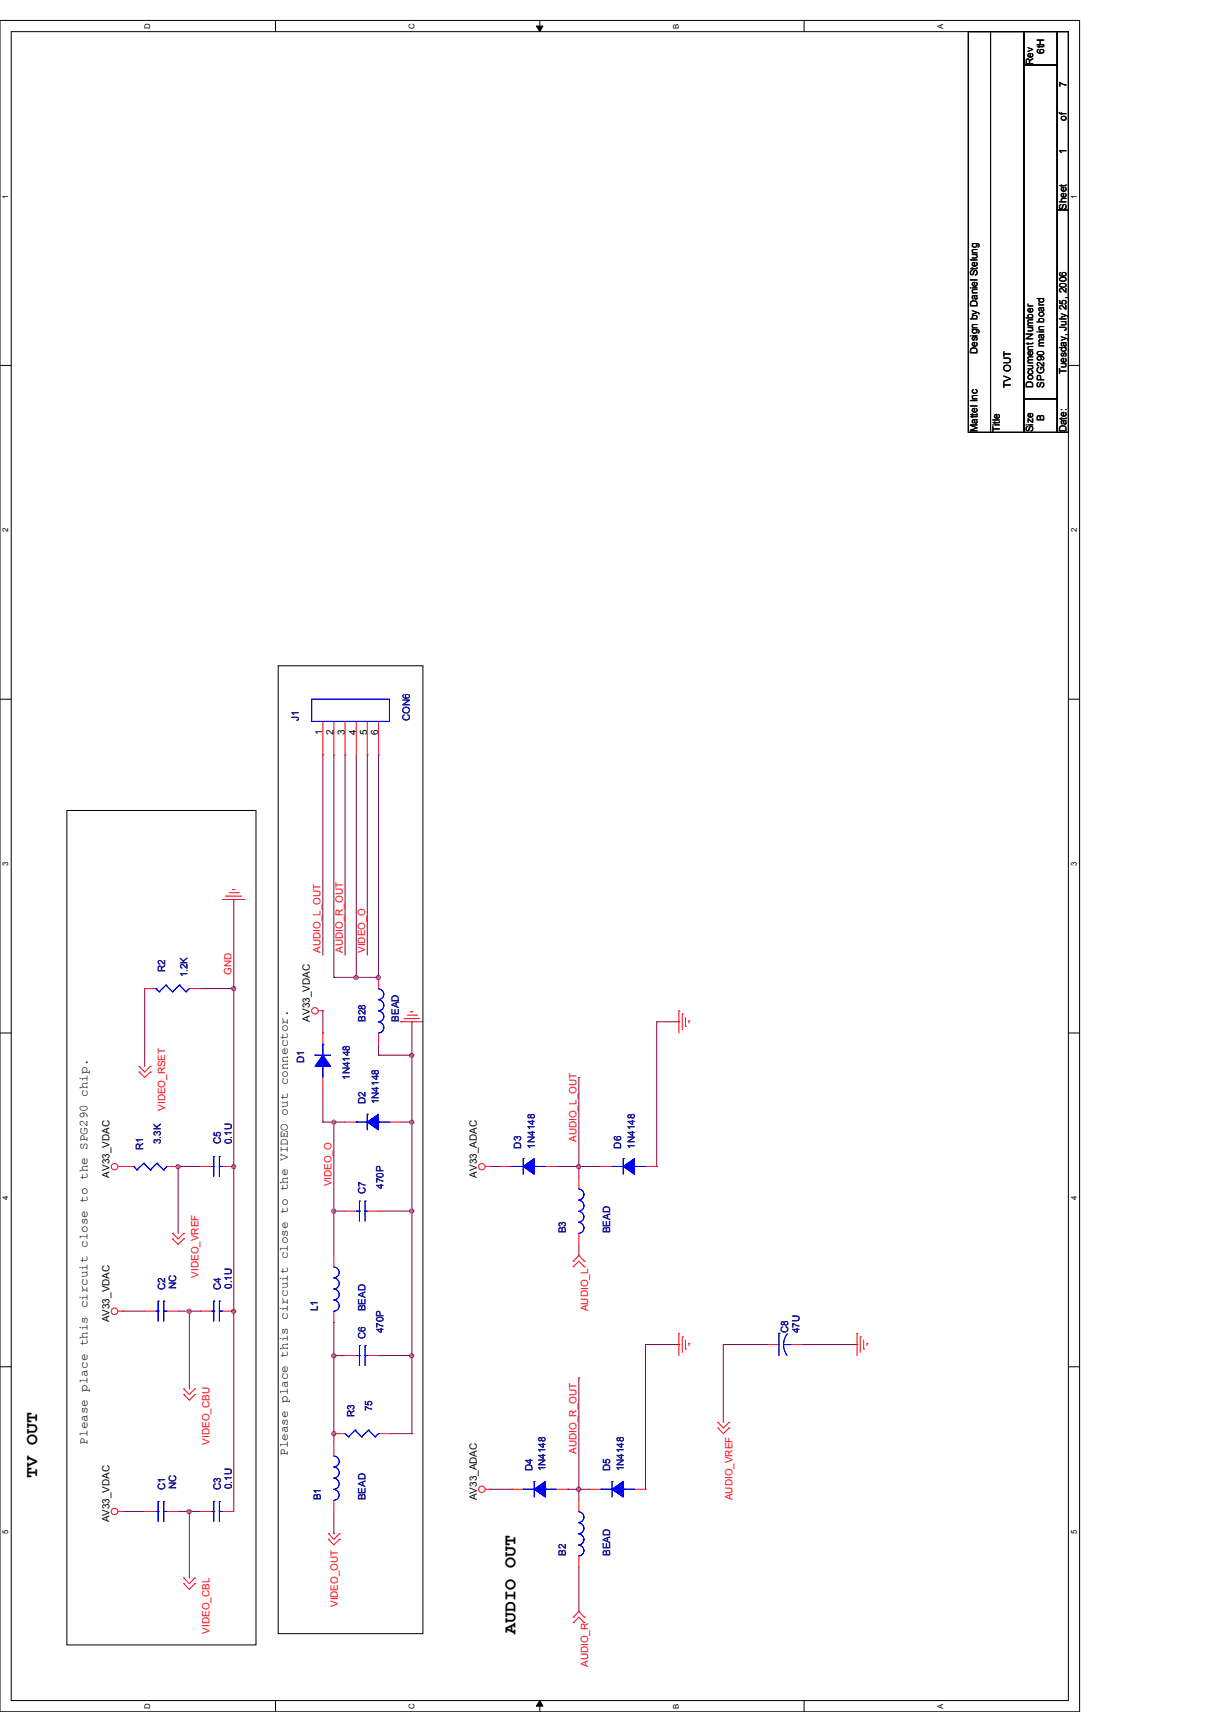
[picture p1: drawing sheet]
<svg xmlns="http://www.w3.org/2000/svg" width="210mm" height="297mm" viewBox="0 0 210 297" stroke-linecap="round" stroke-linejoin="round" font-family="sans-serif">
<path d="M0 3.5h187.3v293.5h-187.3zM1.9 5.5h183.4v289.6h-183.4z" fill="none" stroke="#000" stroke-width=".17"/>
<g fill="#fff">
<path d="M.2 265.3h1.5v.8h-1.5z"/>
<path d="M185.5 265.3h1.6v.8h-1.6z"/>
</g>
<path d="M0 237.1h1.9M185.3 237.1h2" fill="none" stroke="#000" stroke-width=".17"/>
<g fill="#fff">
<path d="M.2 207.4h1.5v.8h-1.5z"/>
<path d="M185.5 207.4h1.6v.8h-1.6z"/>
</g>
<path d="M0 179.2h1.9M185.3 179.2h2" fill="none" stroke="#000" stroke-width=".17"/>
<g fill="#fff">
<path d="M.2 149.5h1.5v.8h-1.5z"/>
<path d="M185.5 149.5h1.6v.8h-1.6z"/>
</g>
<path d="M0 121.3h1.9M185.3 121.3h2" fill="none" stroke="#000" stroke-width=".17"/>
<g fill="#fff">
<path d="M.2 91.6h1.5v.8h-1.5z"/>
<path d="M185.5 91.6h1.6v.8h-1.6z"/>
</g>
<path d="M0 63.4h1.9M185.3 63.4h2" fill="none" stroke="#000" stroke-width=".17"/>
<g fill="#fff">
<path d="M.2 33.7h1.5v.7h-1.5z"/>
<path d="M185.5 33.7h1.6v.7h-1.6z"/>
<path d="M24.8 295.5h1.6v1h-1.6z"/>
<path d="M24.8 4h1.6v1h-1.6z"/>
<path d="M70.7 295.5h1.5v1h-1.5z"/>
<path d="M70.7 4h1.5v1h-1.5z"/>
</g>
<path d="M47.8 3.5v2M47.8 295.1v1.9" fill="none" stroke="#000" stroke-width=".17"/>
<g fill="#fff">
<path d="M116.5 295.6h1.6v.9h-1.6z"/>
<path d="M116.5 4.1h1.6v.9h-1.6z"/>
</g>
<path d="M93 4.5h1.2l-.6 1zM93.6 3.5v2M93.6 295.1l.6 .9h-1.2zM93.6 295.1v1.9" fill="none" stroke="#000" stroke-width=".17"/>
<path d="M93 4.5h1.2l-.6 1zM93.6 295.1l.6 .9h-1.2z" fill="#000"/>
<g fill="#fff">
<path d="M162.4 295.6h1.5v.9h-1.5z"/>
<path d="M162.4 4.1h1.5v.9h-1.5z"/>
</g>
<path d="M139.5 3.5v2M139.5 295.1v1.9" fill="none" stroke="#000" stroke-width=".17"/>
<path d="M71.5 194.7h.1M71.5 194.7v15.4" fill="none" stroke="#800040" stroke-width=".17"/>
<circle cx="71.4" cy="194.7" r=".38" fill="#f0f"/>
<circle cx="71.4" cy="194.7" r=".38" fill="none" stroke="#f0f" stroke-width=".17"/>
<path d="M71.5 210.1h.1M71.5 210.1v25.1" fill="none" stroke="#800040" stroke-width=".17"/>
<circle cx="71.4" cy="210.1" r=".38" fill="#f0f"/>
<circle cx="71.4" cy="210.1" r=".38" fill="none" stroke="#f0f" stroke-width=".17"/>
<path d="M40.6 171.5h.1M40.6 171.5v30.9M57.9 194.7h.1M57.9 194.7v15.4" fill="none" stroke="#800040" stroke-width=".17"/>
<circle cx="40.5" cy="171.5" r=".37" fill="#f0f"/>
<circle cx="40.5" cy="171.5" r=".37" fill="none" stroke="#f0f" stroke-width=".17"/>
<path d="M34.8 171.5h.1M34.8 171.5h5.8M65.7 210.1h5.8M71.5 210.1h.1M57.9 229.4h.1M57.9 229.4v5.8M65.7 235.2h5.8M71.5 235.2h.1M71.5 235.2v13.5" fill="none" stroke="#800040" stroke-width=".17"/>
<circle cx="71.4" cy="235.2" r=".38" fill="#f0f"/>
<circle cx="71.4" cy="235.2" r=".38" fill="none" stroke="#f0f" stroke-width=".17"/>
<g fill="none" stroke="#800040" stroke-width=".17">
<path d="M40.6 156.1h.1M40.6 156.1v15.4M25.1 171.5h.1M25.1 171.5v13.5M30.9 202.4h.1M30.9 202.4v11.6M57.9 210.1h.1M57.9 210.1h2M21.3 227.5h.1M21.3 227.5h3.8M32.9 227.5h1.9M34.8 227.5h.1"/>
<path d="M57.9 235.2h.1M57.9 235.2h2M57.9 235.2v13.5M59.9 235.2h.1M21.3 262.2h.1M21.3 262.2h3.8"/>
</g>
<circle cx="57.9" cy="248.7" r=".38" fill="#f0f"/>
<circle cx="57.9" cy="248.7" r=".38" fill="none" stroke="#f0f" stroke-width=".17"/>
<circle cx="57.9" cy="235.2" r=".38" fill="#f0f"/>
<circle cx="57.9" cy="235.2" r=".38" fill="none" stroke="#f0f" stroke-width=".17"/>
<path d="M40.6 202.4h.1M40.6 202.4v25.1M32.9 227.5h.1M32.9 227.5v13.5M32.9 262.2h.1M32.9 262.2v11.6M32.9 262.2h1.9M34.8 262.2h.1" fill="none" stroke="#800040" stroke-width=".17"/>
<circle cx="40.5" cy="202.4" r=".37" fill="#f0f"/>
<circle cx="40.5" cy="202.4" r=".37" fill="none" stroke="#f0f" stroke-width=".17"/>
<path d="M30.9 202.4h3.9M34.8 202.4h.1M67.6 248.7h3.9M71.5 248.7h.1" fill="none" stroke="#800040" stroke-width=".17"/>
<circle cx="30.9" cy="202.4" r=".37" fill="#f0f"/>
<circle cx="30.9" cy="202.4" r=".37" fill="none" stroke="#f0f" stroke-width=".17"/>
<path d="M30.9 227.5h2M32.9 227.5h.1" fill="none" stroke="#800040" stroke-width=".17"/>
<circle cx="32.8" cy="227.5" r=".38" fill="#f0f"/>
<circle cx="32.8" cy="227.5" r=".38" fill="none" stroke="#f0f" stroke-width=".17"/>
<path d="M57.9 210.1h.1M57.9 210.1v7.7" fill="none" stroke="#800040" stroke-width=".17"/>
<circle cx="57.9" cy="210.1" r=".38" fill="#f0f"/>
<circle cx="57.9" cy="210.1" r=".38" fill="none" stroke="#f0f" stroke-width=".17"/>
<path d="M40.6 227.5h.1M40.6 227.5v34.7" fill="none" stroke="#800040" stroke-width=".17"/>
<circle cx="40.5" cy="227.5" r=".37" fill="#f0f"/>
<circle cx="40.5" cy="227.5" r=".37" fill="none" stroke="#f0f" stroke-width=".17"/>
<path d="M30.9 262.2h2M32.9 262.2h.1" fill="none" stroke="#800040" stroke-width=".17"/>
<circle cx="32.8" cy="262.3" r=".38" fill="#f0f"/>
<circle cx="32.8" cy="262.3" r=".38" fill="none" stroke="#f0f" stroke-width=".17"/>
<path d="M56 131h.1M56 131v34.7M59.9 131h.1M59.9 131v34.7M61.8 131v38.6M61.8 169.6h.1M125.5 233.3h.1M125.5 233.3h7.7M125.5 233.3v13.5M133.2 233.3h.1M139 233.3h9.7M148.7 233.3h.1" fill="none" stroke="#800040" stroke-width=".17"/>
<circle cx="61.8" cy="169.6" r=".38" fill="#f0f"/>
<circle cx="61.8" cy="169.6" r=".38" fill="none" stroke="#f0f" stroke-width=".17"/>
<path d="M63.7 131h.1M63.7 131v34.7M69.5 194.7h2M71.5 194.7h.1M71.5 183.1h.1M71.5 183.1v11.6" fill="none" stroke="#800040" stroke-width=".17"/>
<circle cx="71.4" cy="183.1" r=".38" fill="#f0f"/>
<circle cx="71.4" cy="183.1" r=".38" fill="none" stroke="#f0f" stroke-width=".17"/>
<path d="M113.9 177.3v25.1M57.9 194.7h.1M57.9 194.7h2M113.9 202.4h.1M100.4 258.4h.1M100.4 258.4h1.9" fill="none" stroke="#800040" stroke-width=".17"/>
<circle cx="100.4" cy="258.4" r=".38" fill="#f0f"/>
<circle cx="100.4" cy="258.4" r=".38" fill="none" stroke="#f0f" stroke-width=".17"/>
<path d="M56 194.7h.1M56 188.9v5.8M56 194.7h1.9M57.9 194.7h.1M112 233.3v25.1M112 258.4h.1" fill="none" stroke="#800040" stroke-width=".17"/>
<circle cx="57.9" cy="194.7" r=".38" fill="#f0f"/>
<circle cx="57.9" cy="194.7" r=".38" fill="none" stroke="#f0f" stroke-width=".17"/>
<g fill="none" stroke="#800040" stroke-width=".17">
<path d="M56 179.2h.1M56 175.4v3.8M113.9 177.3h3.9M117.8 177.3h.1M85 202.4h1.9M86.9 202.4h.1M96.5 202.4h.1M96.5 202.4h7.8M100.4 202.4h.1M112 233.3h5.8M117.8 233.3h.1M57.9 248.7h.1"/>
<path d="M57.9 248.7v1.9M85 258.4h3.8M88.8 258.4h.1M98.5 258.4h.1M98.5 258.4h1.9M100.4 258.4h.1M100.4 258.4v1.9M57.9 266.1h.1M57.9 262.2v3.9M100.4 279.6h.1M100.4 271.9v7.7"/>
</g>
<circle cx="100.4" cy="202.4" r=".38" fill="#f0f"/>
<circle cx="100.4" cy="202.4" r=".38" fill="none" stroke="#f0f" stroke-width=".17"/>
<g fill="none" stroke="#800040" stroke-width=".17">
<path d="M65.7 131h.1M65.7 131v38.6M71.5 177.3h.1M71.5 177.3v5.8M65.7 183.1h.1M65.7 181.2v1.9M65.7 183.1h5.8M71.5 183.1h.1M100.4 186.9h.1M100.4 186.9v17.4M100.4 217.8h.1M100.4 202.4h.1"/>
<path d="M100.4 215.9v1.9M100.4 239.1h.1M100.4 239.1v19.3"/>
</g>
<circle cx="65.6" cy="169.6" r=".37" fill="#f0f"/>
<circle cx="65.6" cy="169.6" r=".37" fill="none" stroke="#f0f" stroke-width=".17"/>
<path d="M57.9 131h.1M57.9 131v38.6M57.9 169.6h.1M57.9 169.6h7.8M61.8 169.6h.1" fill="none" stroke="#800040" stroke-width=".17"/>
<g fill="none" stroke="#f00" stroke-width=".17">
<path d="M38.6 156.1h.1M38.6 156.1h3.9M39.2 155.5h.1M39.2 155.5h2.7M39.8 154.9h1.5M40.3 154.3h.1M40.3 154.3h.5M41.3 154.9h.1M55.2 175.4h.8M56 175.4h.1M69.5 177.3h.1M69.5 177.3h3.9"/>
<path d="M70.1 176.7h.1M70.1 176.7h2.7M70.7 176.1h1.5M71.2 175.5h.1M71.2 175.5h.4M72.2 176.1h.1M117.8 175.4h.1M117.8 175.4v3.8M118.4 175.9h.1M118.4 175.9v2.7M118.9 178.1h.1M118.9 176.5v1.6"/>
<path d="M119.5 177.1h.1M119.5 177.1v.4M24.1 186h.1M24.1 185h.1M24.1 186l1 .9 1-.9M24.1 185l1 1 1-1M26.1 186h.1M26.1 185h.1M20.5 202.4h.8M21.3 202.4h.1M29.9 215h.1M29.9 214h.1"/>
<path d="M29.9 215l1 .9 1-.9M29.9 214l1 1 1-1M31.9 215h.1M31.9 214h.1M84.2 202.4h.8M85 202.4h.1M86.9 202.4h1.9M94.6 202.4h1.9M99.4 218.8h.1M99.4 219.8h.1M99.4 218.8l1-1 .9 1M99.4 219.8l1-1 .9 1"/>
<path d="M101.3 218.8h.1M101.3 219.8h.1M20.5 227.5h.8M21.3 227.5h.1M117.8 231.3h.1M117.8 231.3v3.9M118.4 231.9h.1M118.4 231.9v2.7M118.9 234.1h.1M118.9 232.5v1.6M119.5 233.1h.1M119.5 233.1v.4"/>
<path d="M148.7 231.3h.1M148.7 231.3v3.9M149.2 231.9h.1M149.2 231.9v2.7M149.8 234.1h.1M149.8 232.5v1.6M150.4 233.1h.1M150.4 233.1v.4M31.9 242h.1M31.9 241h.1M31.9 242l1 .9 .9-.9M31.9 241l1 1 .9-1"/>
<path d="M33.8 242h.1M33.8 241h.1M84.2 258.4h.8M85 258.4h.1M124.5 247.8h.1M124.5 246.8h.1M124.5 247.8l1 .9 .9-.9M124.5 246.8l1 1 .9-1M126.4 247.8h.1M126.4 246.8h.1M20.5 262.2h.8M21.3 262.2h.1"/>
<path d="M31.9 274.8h.1M31.9 273.8h.1M31.9 274.8l1 .9 .9-.9M31.9 273.8l1 1 .9-1M33.8 274.8h.1M33.8 273.8h.1M57 267.1h.1M57 266.1h.1M57 267.1l.9 .9 1-.9M57 266.1l.9 1 1-1M58.9 267.1h.1M58.9 266.1h.1"/>
<path d="M99.4 280.6h.1M99.4 281.5h.1M99.4 280.6l1-1 .9 1M99.4 281.5l1-.9 .9 .9M101.3 280.6h.1M101.3 281.5h.1"/>
<circle cx="54.6" cy="175.4" r=".56"/>
<circle cx="19.9" cy="202.4" r=".56"/>
<circle cx="83.6" cy="202.4" r=".56"/>
<circle cx="19.9" cy="227.5" r=".57"/>
<circle cx="83.6" cy="258.4" r=".56"/>
<circle cx="19.9" cy="262.3" r=".56"/>
</g>
<path d="M168 5.5h3.8v69.5h-3.8zM171.8 5.5h5.8v69.5h-5.8zM177.6 11.3h5.8v57.9h-5.8zM177.6 5.5h5.8v5.8h-5.8zM183.4 5.5h1.9v30.9h-1.9zM183.4 36.4h1.9v38.6h-1.9zM177.6 69.2h5.8v5.8h-5.8zM48.3 115.5h25.1v168h-25.1zM11.6 140.6h32.8v144.8h-32.8z" fill="none" stroke="#000" stroke-width=".17"/>
<path d="M88.8 202.4h.1M88.8 202.4h2M90.8 201h.1M90.8 201v2.7M92.7 202.4h.1M92.7 202.4h1.9" fill="none" stroke="#00f" stroke-width=".17"/>
<path d="M90.8 202.4l1.9-1.4v2.7z" fill-rule="evenodd" fill="#00f"/>
<path d="M88.8 202.4h.1M88.8 202.4h2M90.8 202.4l1.9-1.4v2.7zM90.8 201h.1M90.8 201v2.7M92.7 202.4h.1M92.7 202.4h1.9" fill="none" stroke="#00f" stroke-width=".17"/>
<path d="M90.8 202.4l1.9-1.4v2.7z" fill-rule="evenodd" fill="#00f"/>
<path d="M61.8 194.7h.1M61.8 194.7h1.9M63.7 193.3h.1M63.7 193.3v2.7M65.7 194.7h.1M65.7 194.7h1.9M90.8 202.4l1.9-1.4v2.7z" fill="none" stroke="#00f" stroke-width=".17"/>
<path d="M59.9 194.7h1.9M67.6 194.7h1.9" fill="none" stroke="#f00" stroke-width=".17"/>
<path d="M63.7 194.7l2-1.4v2.7z" fill-rule="evenodd" fill="#00f"/>
<path d="M61.8 194.7h.1M61.8 194.7h1.9M63.7 194.7l2-1.4v2.7zM63.7 193.3h.1M63.7 193.3v2.7M65.7 194.7h.1M65.7 194.7h1.9" fill="none" stroke="#00f" stroke-width=".17"/>
<path d="M63.7 194.7l2-1.4v2.7z" fill-rule="evenodd" fill="#00f"/>
<g fill="none" stroke="#00f" stroke-width=".17">
<path d="M65.7 177.3a.95 .95 0 0 1 .9 1 .95 .95 0 0 1-.9 .9M65.7 175.4a.93 .93 0 0 1 .9 .9 .93 .93 0 0 1-.9 1M65.7 173.5a.95 .95 0 0 1 .9 .9 .95 .95 0 0 1-.9 1M65.7 171.6a.93 .93 0 0 1 .9 .9 .93 .93 0 0 1-.9 .9M63.7 194.7l2-1.4v2.7zM100.4 212.1a.95 .95 0 0 1 .9 .9 .95 .95 0 0 1-.9 1M100.4 210.2a.93 .93 0 0 1 .9 .9 .93 .93 0 0 1-.9 .9M100.4 208.2a.95 .95 0 0 1 .9 1 .95 .95 0 0 1-.9 .9M100.4 206.3a.95 .95 0 0 1 .9 .9 .95 .95 0 0 1-.9 1M57.9 258.4a.93 .93 0 0 1 .9 1 .93 .93 0 0 1-.9 .9M57.9 256.5a.95 .95 0 0 1 .9 .9 .95 .95 0 0 1-.9 1M57.9 254.5a.95 .95 0 0 1 .9 1 .95 .95 0 0 1-.9 .9"/>
<path d="M57.9 252.6a.93 .93 0 0 1 .9 1 .93 .93 0 0 1-.9 .9M90.8 258.4h.1M90.8 258.4h1.9M92.7 257h.1M92.7 257v2.7M94.6 258.4h.1M94.6 258.4h1.9M27.1 262.2h.3M27.4 262.2h.1M27.4 260.5h.1M27.4 260.5v3.5M28.4 260.5h.1"/>
<path d="M28.4 262.2h.1M28.4 262.2h.6M28.4 260.5v3.5"/>
</g>
<path d="M65.7 169.6v1.9M65.7 179.2v2M100.4 204.3v1.9M100.4 214v1.9M57.9 250.6v2M88.8 258.4h2M96.5 258.4h2M25.1 262.2h2M29 262.2h1.9M57.9 260.3v1.9" fill="none" stroke="#f00" stroke-width=".17"/>
<path d="M92.7 258.4l1.9-1.4v2.7z" fill-rule="evenodd" fill="#00f"/>
<path d="M90.8 258.4h.1M90.8 258.4h1.9M92.7 258.4l1.9-1.4v2.7zM92.7 257h.1M92.7 257v2.7M94.6 258.4h.1M94.6 258.4h1.9" fill="none" stroke="#00f" stroke-width=".17"/>
<path d="M92.7 258.4l1.9-1.4v2.7z" fill-rule="evenodd" fill="#00f"/>
<g fill="none" stroke="#00f" stroke-width=".17">
<path d="M106.2 202.4h.1M106.2 202.4h1.9M108.1 201h.1M108.1 201v2.7M110.1 202.4h.1M110.1 202.4h1.9M92.7 258.4l1.9-1.4v2.7zM36.7 262.2h.4M37.1 262.2h.1M37.1 260.5h.1M37.1 260.5v3.5M38.1 260.5h.1"/>
<path d="M38.1 262.2h.1M38.1 262.2h.5M38.1 260.5v3.5M100.4 268.1a.93 .93 0 0 1 .9 .9 .93 .93 0 0 1-.9 .9M100.4 266.1a.95 .95 0 0 1 .9 1 .95 .95 0 0 1-.9 .9M100.4 264.2a.95 .95 0 0 1 .9 .9 .95 .95 0 0 1-.9 1M100.4 262.3a.93 .93 0 0 1 .9 .9 .93 .93 0 0 1-.9 .9"/>
</g>
<path d="M104.3 202.4h1.9M112 202.4h1.9M34.8 262.2h1.9M38.6 262.2h2M100.4 260.3v1.9M100.4 269.9v2" fill="none" stroke="#f00" stroke-width=".17"/>
<path d="M108.1 202.4l2-1.4v2.7z" fill-rule="evenodd" fill="#00f"/>
<path d="M106.2 202.4h.1M106.2 202.4h1.9M108.1 202.4l2-1.4v2.7zM108.1 201h.1M108.1 201v2.7M110.1 202.4h.1M110.1 202.4h1.9" fill="none" stroke="#00f" stroke-width=".17"/>
<path d="M108.1 202.4l2-1.4v2.7z" fill-rule="evenodd" fill="#00f"/>
<g fill="none" stroke="#00f" stroke-width=".17">
<path d="M57.9 219.8a.93 .93 0 0 1 .9 1 .93 .93 0 0 1-.9 .9M61.8 210.1h.6M62.4 208.4h.1M62.4 210.1h.1M62.4 208.4v3.5M63.3 210.1h.1M63.3 208.4h.1M63.3 208.4v3.5M63.3 210.1h.4M108.1 202.4l2-1.4v2.7zM27.1 227.5h.3M27.4 227.5h.1"/>
<path d="M27.4 225.8h.1M27.4 225.8v3.4M28.4 225.8h.1M28.4 227.5h.1M28.4 227.5h.6M28.4 225.8v3.4M36.7 227.5h.4M37.1 227.5h.1M37.1 225.8h.1M37.1 225.8v3.4M38.1 225.8h.1M38.1 227.5h.1"/>
<path d="M38.1 227.5h.5M38.1 225.8v3.4M57.9 225.6a.95 .95 0 0 1 .9 .9 .95 .95 0 0 1-.9 1M57.9 223.7a.93 .93 0 0 1 .9 .9 .93 .93 0 0 1-.9 .9M57.9 221.7a.95 .95 0 0 1 .9 1 .95 .95 0 0 1-.9 .9M61.8 235.2h.6M62.4 233.5h.1M62.4 235.2h.1M62.4 233.5v3.4M63.3 235.2h.1M63.3 233.5h.1M63.3 235.2h.4"/>
<path d="M63.3 233.5v3.4M135.1 231.3h.1M135.1 231.3v3.9M135.9 233.3l.1 .8 .5 1.1M135.9 233.3h1.2M136.6 231.4l-.4 .7-.3 1.2M137.1 233.3h.1M59.9 248.7l.6 .6M60.5 249.3h.1M61.6 248.1h.1M61.6 248.1l-1.1 1.2M61.6 248.1l1.1 1.2"/>
<path d="M62.7 249.3h.1M63.9 248.1h.1M63.9 248.1l-1.2 1.2M63.9 248.1l1.2 1.2M65.1 249.3h.1M65.7 248.7h.1M65.7 248.7l-.6 .6M104.3 258.4h.1M104.3 258.4h1.9M106.2 257h.1M106.2 257v2.7M108.1 258.4h.1"/>
<path d="M108.1 258.4h2"/>
</g>
<g fill="none" stroke="#f00" stroke-width=".17">
<path d="M57.9 217.8v2M59.9 210.1h1.9M63.7 210.1h2M25.1 227.5h2M29 227.5h1.9M34.8 227.5h1.9M38.6 227.5h2M57.9 227.5v1.9M59.9 235.2h1.9M63.7 235.2h2M133.2 233.3h1.9M137.1 233.3h1.9"/>
<path d="M57.9 248.7h2M65.7 248.7h1.9M102.3 258.4h2M110.1 258.4h1.9"/>
</g>
<path d="M106.2 258.4l1.9-1.4v2.7z" fill-rule="evenodd" fill="#00f"/>
<path d="M104.3 258.4h.1M104.3 258.4h1.9M106.2 258.4l1.9-1.4v2.7zM106.2 257h.1M106.2 257v2.7M108.1 258.4h.1M108.1 258.4h2" fill="none" stroke="#00f" stroke-width=".17"/>
<path d="M106.2 258.4l1.9-1.4v2.7z" fill-rule="evenodd" fill="#00f"/>
<path d="M54.7 183.1h.1M54.7 183.1h2.7M56 185h.1M56 181.2h.1M56 181.2v1.9M56 185v1.9M106.2 258.4l1.9-1.4v2.7z" fill="none" stroke="#00f" stroke-width=".17"/>
<path d="M56 179.2v2M56 186.9v2" fill="none" stroke="#f00" stroke-width=".17"/>
<path d="M56 183.1l1.4 1.9h-2.7z" fill-rule="evenodd" fill="#00f"/>
<path d="M54.7 183.1h.1M54.7 183.1h2.7M56 183.1l1.4 1.9h-2.7zM56 185h.1M56 181.2h.1M56 181.2v1.9M56 185v1.9" fill="none" stroke="#00f" stroke-width=".17"/>
<path d="M56 183.1l1.4 1.9h-2.7z" fill-rule="evenodd" fill="#00f"/>
<g fill="none" stroke="#00f" stroke-width=".17">
<path d="M54.1 121.3h13.5v3.9h-13.5zM27.1 171.5h.1M27.1 171.5l.5 .6M27.6 172.1h.1M28.8 170.9h.1M28.8 170.9l1.1 1.2M28.8 170.9l-1.2 1.2M29.9 172.1h.1M31.1 170.9h.1M31.1 170.9l1.2 1.2M31.1 170.9l-1.2 1.2M32.3 172.1h.1"/>
<path d="M32.9 171.5l-.6 .6M56 183.1l1.4 1.9h-2.7zM23.2 202.4h.1M23.2 202.4l.5 .6M23.7 203h.1M24.9 201.8h.1M24.9 201.8l1.2 1.2M24.9 201.8l-1.2 1.2M26.1 203h.1M27.2 201.8h.1M27.2 201.8l1.2 1.2M27.2 201.8l-1.1 1.2"/>
<path d="M28.4 203h.1M29 202.4l-.6 .6M36.7 202.4h.4M37.1 202.4h.1M37.1 200.6h.1M37.1 200.6v3.5M38.1 200.6h.1M38.1 202.4h.1M38.1 202.4h.5M38.1 200.6v3.5"/>
</g>
<path d="M56 125.2v5.8M57.9 125.2v5.8M59.9 125.2v5.8M61.8 125.2v5.8M63.7 125.2v5.8M65.7 125.2v5.8M25.1 171.5h2M32.9 171.5h1.9M21.3 202.4h1.9M29 202.4h1.9M34.8 202.4h1.9M38.6 202.4h2" fill="none" stroke="#f00" stroke-width=".17"/>
<circle cx="71.4" cy="194.7" r=".38" fill="#f0f"/>
<circle cx="71.4" cy="194.7" r=".38" fill="none" stroke="#f0f" stroke-width=".17"/>
<circle cx="71.4" cy="210.1" r=".38" fill="#f0f"/>
<circle cx="71.4" cy="210.1" r=".38" fill="none" stroke="#f0f" stroke-width=".17"/>
<circle cx="40.5" cy="171.5" r=".37" fill="#f0f"/>
<circle cx="40.5" cy="171.5" r=".37" fill="none" stroke="#f0f" stroke-width=".17"/>
<circle cx="71.4" cy="235.2" r=".38" fill="#f0f"/>
<circle cx="71.4" cy="235.2" r=".38" fill="none" stroke="#f0f" stroke-width=".17"/>
<circle cx="57.9" cy="248.7" r=".38" fill="#f0f"/>
<circle cx="57.9" cy="248.7" r=".38" fill="none" stroke="#f0f" stroke-width=".17"/>
<circle cx="57.9" cy="235.2" r=".38" fill="#f0f"/>
<circle cx="57.9" cy="235.2" r=".38" fill="none" stroke="#f0f" stroke-width=".17"/>
<circle cx="40.5" cy="202.4" r=".37" fill="#f0f"/>
<circle cx="40.5" cy="202.4" r=".37" fill="none" stroke="#f0f" stroke-width=".17"/>
<circle cx="30.9" cy="202.4" r=".37" fill="#f0f"/>
<circle cx="30.9" cy="202.4" r=".37" fill="none" stroke="#f0f" stroke-width=".17"/>
<circle cx="32.8" cy="227.5" r=".38" fill="#f0f"/>
<circle cx="32.8" cy="227.5" r=".38" fill="none" stroke="#f0f" stroke-width=".17"/>
<circle cx="57.9" cy="210.1" r=".38" fill="#f0f"/>
<circle cx="57.9" cy="210.1" r=".38" fill="none" stroke="#f0f" stroke-width=".17"/>
<circle cx="40.5" cy="227.5" r=".37" fill="#f0f"/>
<circle cx="40.5" cy="227.5" r=".37" fill="none" stroke="#f0f" stroke-width=".17"/>
<circle cx="32.8" cy="262.3" r=".38" fill="#f0f"/>
<circle cx="32.8" cy="262.3" r=".38" fill="none" stroke="#f0f" stroke-width=".17"/>
<circle cx="61.8" cy="169.6" r=".38" fill="#f0f"/>
<circle cx="61.8" cy="169.6" r=".38" fill="none" stroke="#f0f" stroke-width=".17"/>
<circle cx="71.4" cy="183.1" r=".38" fill="#f0f"/>
<circle cx="71.4" cy="183.1" r=".38" fill="none" stroke="#f0f" stroke-width=".17"/>
<circle cx="100.4" cy="258.4" r=".38" fill="#f0f"/>
<circle cx="100.4" cy="258.4" r=".38" fill="none" stroke="#f0f" stroke-width=".17"/>
<circle cx="57.9" cy="194.7" r=".38" fill="#f0f"/>
<circle cx="57.9" cy="194.7" r=".38" fill="none" stroke="#f0f" stroke-width=".17"/>
<circle cx="100.4" cy="202.4" r=".38" fill="#f0f"/>
<circle cx="100.4" cy="202.4" r=".38" fill="none" stroke="#f0f" stroke-width=".17"/>
<circle cx="65.6" cy="169.6" r=".37" fill="#f0f"/>
<circle cx="65.6" cy="169.6" r=".37" fill="none" stroke="#f0f" stroke-width=".17"/>
<g font-size="3">
<text x="6.4" y="256.4" transform="rotate(-90 6.4 256.4)">TV OUT</text>
<text x="89.4" y="283.5" transform="rotate(-90 89.4 283.5)">AUDIO OUT</text>
</g>
<g font-size="2.1">
<text x="15.2" y="250.6" transform="rotate(-90 15.2 250.6)">Please place this circuit close to the SPG290 chip.</text>
<text x="49.9" y="252.6" transform="rotate(-90 49.9 252.6)">Please place this circuit close to the VIDEO out connector.</text>
</g>
<g font-size="1.7">
<text x="179.2" y="11.3" transform="rotate(-90 179.2 11.3)">Rev</text>
<text x="181.1" y="9.3" transform="rotate(-90 181.1 9.3)">6tH</text>
<text x="185" y="15.1" transform="rotate(-90 185 15.1)">7</text>
<text x="185" y="20.9" transform="rotate(-90 185 20.9)">of</text>
<text x="185" y="26.7" transform="rotate(-90 185 26.7)">1</text>
<text x="185" y="36.4" transform="rotate(-90 185 36.4)">Sheet</text>
<text x="169.6" y="61.5" transform="rotate(-90 169.6 61.5)">Design by Daniel Stelung</text>
<text x="185" y="64.9" transform="rotate(-90 185 64.9)">Tuesday, July 25, 2006</text>
<text x="175.3" y="67.3" transform="rotate(-90 175.3 67.3)">TV OUT</text>
<text x="179.2" y="67.3" transform="rotate(-90 179.2 67.3)">Document Number</text>
<text x="181.1" y="67.3" transform="rotate(-90 181.1 67.3)">SPG290 main board</text>
<text x="169.6" y="75" transform="rotate(-90 169.6 75)">Mattel Inc</text>
<text x="173.4" y="75" transform="rotate(-90 173.4 75)">Title</text>
<text x="179.2" y="75" transform="rotate(-90 179.2 75)">Size</text>
<text x="181.1" y="73.1" transform="rotate(-90 181.1 73.1)">B</text>
<text x="185" y="75" transform="rotate(-90 185 75)">Date:</text>
<text x="56" y="127.5" transform="rotate(-90 56 127.5)">1</text>
<text x="57.9" y="127.5" transform="rotate(-90 57.9 127.5)">2</text>
<text x="59.8" y="127.5" transform="rotate(-90 59.8 127.5)">3</text>
<text x="61.8" y="127.5" transform="rotate(-90 61.8 127.5)">4</text>
<text x="63.7" y="127.5" transform="rotate(-90 63.7 127.5)">5</text>
<text x="65.6" y="127.5" transform="rotate(-90 65.6 127.5)">6</text>
<text x="53.8" y="177.3" transform="rotate(-90 53.8 177.3)">AV33_VDAC</text>
<text x="19" y="204.3" transform="rotate(-90 19 204.3)">AV33_VDAC</text>
<text x="82.7" y="204.3" transform="rotate(-90 82.7 204.3)">AV33_ADAC</text>
<text x="19" y="229.4" transform="rotate(-90 19 229.4)">AV33_VDAC</text>
<text x="82.7" y="260.3" transform="rotate(-90 82.7 260.3)">AV33_ADAC</text>
<text x="19" y="264.1" transform="rotate(-90 19 264.1)">AV33_VDAC</text>
</g>
<g font-size="1.7" fill="#000080">
<text x="51.8" y="125.2" transform="rotate(-90 51.8 125.2)">J1</text>
<text x="71.1" y="125.2" transform="rotate(-90 71.1 125.2)">CON6</text>
<text x="28.7" y="168.6" transform="rotate(-90 28.7 168.6)">R2</text>
<text x="32.5" y="169.6" transform="rotate(-90 32.5 169.6)">1.2K</text>
<text x="63.4" y="177.3" transform="rotate(-90 63.4 177.3)">B28</text>
<text x="69.2" y="177.3" transform="rotate(-90 69.2 177.3)">BEAD</text>
<text x="52.8" y="184.4" transform="rotate(-90 52.8 184.4)">D1</text>
<text x="60.7" y="187.4" transform="rotate(-90 60.7 187.4)">1N4148</text>
<text x="63.4" y="191.6" transform="rotate(-90 63.4 191.6)">D2</text>
<text x="65.7" y="191.6" transform="rotate(-90 65.7 191.6)">1N4148</text>
<text x="24.8" y="199.5" transform="rotate(-90 24.8 199.5)">R1</text>
<text x="27.9" y="198.5" transform="rotate(-90 27.9 198.5)">3.3K</text>
<text x="38.3" y="198.5" transform="rotate(-90 38.3 198.5)">C5</text>
<text x="40.2" y="198.5" transform="rotate(-90 40.2 198.5)">0.1U</text>
<text x="90.4" y="199.3" transform="rotate(-90 90.4 199.3)">D3</text>
<text x="92.8" y="199.3" transform="rotate(-90 92.8 199.3)">1N4148</text>
<text x="107.8" y="199.3" transform="rotate(-90 107.8 199.3)">D6</text>
<text x="110.1" y="199.3" transform="rotate(-90 110.1 199.3)">1N4148</text>
<text x="63.4" y="207.2" transform="rotate(-90 63.4 207.2)">C7</text>
<text x="66.5" y="206.2" transform="rotate(-90 66.5 206.2)">470P</text>
<text x="98.1" y="214" transform="rotate(-90 98.1 214)">B3</text>
<text x="105.9" y="214" transform="rotate(-90 105.9 214)">BEAD</text>
<text x="28.7" y="223.8" transform="rotate(-90 28.7 223.8)">C2</text>
<text x="30.6" y="223.6" transform="rotate(-90 30.6 223.6)">NC</text>
<text x="38.3" y="223.8" transform="rotate(-90 38.3 223.8)">C4</text>
<text x="40.2" y="223.6" transform="rotate(-90 40.2 223.6)">0.1U</text>
<text x="55.1" y="227.5" transform="rotate(-90 55.1 227.5)">L1</text>
<text x="63.4" y="227.5" transform="rotate(-90 63.4 227.5)">BEAD</text>
<text x="63.4" y="232.3" transform="rotate(-90 63.4 232.3)">C6</text>
<text x="66.5" y="231.3" transform="rotate(-90 66.5 231.3)">470P</text>
<text x="136.7" y="231.3" transform="rotate(-90 136.7 231.3)">C8</text>
<text x="138.7" y="231.3" transform="rotate(-90 138.7 231.3)">47U</text>
<text x="61.5" y="245.8" transform="rotate(-90 61.5 245.8)">R3</text>
<text x="64.6" y="244.8" transform="rotate(-90 64.6 244.8)">75</text>
<text x="92.4" y="255.3" transform="rotate(-90 92.4 255.3)">D4</text>
<text x="94.7" y="255.3" transform="rotate(-90 94.7 255.3)">1N4148</text>
<text x="105.9" y="255.3" transform="rotate(-90 105.9 255.3)">D5</text>
<text x="108.2" y="255.3" transform="rotate(-90 108.2 255.3)">1N4148</text>
<text x="28.7" y="258.6" transform="rotate(-90 28.7 258.6)">C1</text>
<text x="30.6" y="258.4" transform="rotate(-90 30.6 258.4)">NC</text>
<text x="38.3" y="258.6" transform="rotate(-90 38.3 258.6)">C3</text>
<text x="40.2" y="258.4" transform="rotate(-90 40.2 258.4)">0.1U</text>
<text x="55.7" y="260.3" transform="rotate(-90 55.7 260.3)">B1</text>
<text x="63.4" y="260.3" transform="rotate(-90 63.4 260.3)">BEAD</text>
<text x="98.1" y="269.9" transform="rotate(-90 98.1 269.9)">B2</text>
<text x="105.9" y="269.9" transform="rotate(-90 105.9 269.9)">BEAD</text>
</g>
<g font-size="1.7" fill="#f00">
<text x="55.6" y="165.3" transform="rotate(-90 55.6 165.3)">AUDIO_L_OUT</text>
<text x="59.5" y="165.3" transform="rotate(-90 59.5 165.3)">AUDIO_R_OUT</text>
<text x="63.3" y="165.3" transform="rotate(-90 63.3 165.3)">VIDEO_O</text>
<text x="40.2" y="169.2" transform="rotate(-90 40.2 169.2)">GND</text>
<text x="28.7" y="192.7" transform="rotate(-90 28.7 192.7)">VIDEO_RSET</text>
<text x="100" y="198.2" transform="rotate(-90 100 198.2)">AUDIO_L_OUT</text>
<text x="57.5" y="205.9" transform="rotate(-90 57.5 205.9)">VIDEO_O</text>
<text x="34.5" y="221.7" transform="rotate(-90 34.5 221.7)">VIDEO_VREF</text>
<text x="102" y="227.5" transform="rotate(-90 102 227.5)">AUDIO_L</text>
<text x="36.4" y="250.6" transform="rotate(-90 36.4 250.6)">VIDEO_CBU</text>
<text x="100" y="252.2" transform="rotate(-90 100 252.2)">AUDIO_R_OUT</text>
<text x="127.1" y="260.3" transform="rotate(-90 127.1 260.3)">AUDIO_VREF</text>
<text x="58.6" y="278.8" transform="rotate(-90 58.6 278.8)">VIDEO_OUT</text>
<text x="36.4" y="283.5" transform="rotate(-90 36.4 283.5)">VIDEO_CBL</text>
<text x="102" y="289.3" transform="rotate(-90 102 289.3)">AUDIO_R</text>
</g>
<g font-size="1.4">
<text x="26.1" y="5" transform="rotate(-90 26.1 5)">D</text>
<text x="71.9" y="5" transform="rotate(-90 71.9 5)">C</text>
<text x="117.8" y="5" transform="rotate(-90 117.8 5)">B</text>
<text x="163.6" y="5" transform="rotate(-90 163.6 5)">A</text>
<text x="1.4" y="34.4" transform="rotate(-90 1.4 34.4)">1</text>
<text x="186.8" y="34.4" transform="rotate(-90 186.8 34.4)">1</text>
<text x="1.4" y="92.4" transform="rotate(-90 1.4 92.4)">2</text>
<text x="186.8" y="92.4" transform="rotate(-90 186.8 92.4)">2</text>
<text x="1.4" y="150.3" transform="rotate(-90 1.4 150.3)">3</text>
<text x="186.8" y="150.3" transform="rotate(-90 186.8 150.3)">3</text>
<text x="1.4" y="208.2" transform="rotate(-90 1.4 208.2)">4</text>
<text x="186.8" y="208.2" transform="rotate(-90 186.8 208.2)">4</text>
<text x="1.4" y="266.1" transform="rotate(-90 1.4 266.1)">5</text>
<text x="186.8" y="266.1" transform="rotate(-90 186.8 266.1)">5</text>
<text x="26.1" y="296.5" transform="rotate(-90 26.1 296.5)">D</text>
<text x="71.9" y="296.5" transform="rotate(-90 71.9 296.5)">C</text>
<text x="117.8" y="296.5" transform="rotate(-90 117.8 296.5)">B</text>
<text x="163.6" y="296.5" transform="rotate(-90 163.6 296.5)">A</text>
</g>
</svg>
